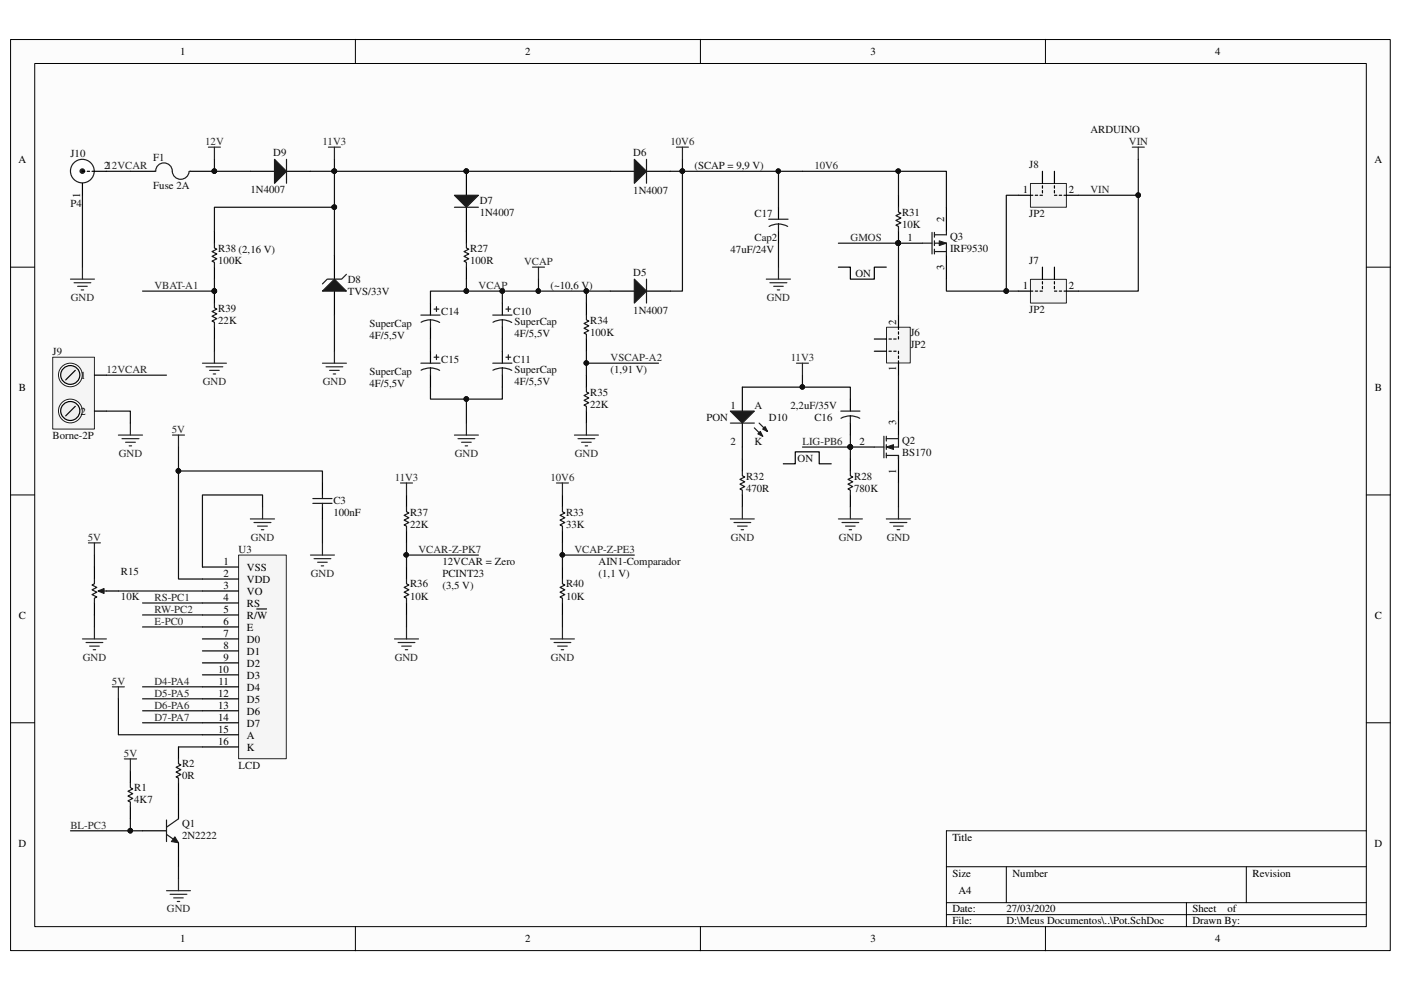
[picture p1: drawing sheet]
<svg xmlns="http://www.w3.org/2000/svg" width="297mm" height="210mm" viewBox="0 0 297 210" stroke-linecap="round" stroke-linejoin="round" font-family="sans-serif">
<path d="M2.3 8.4h292.5v193.1h-292.5z" fill="#fcfcfc"/>
<path d="M2.2 8.4h292.6v193.1h-292.6z" fill="none" stroke="#000" stroke-width=".21"/>
<path d="M7.4 13.5h282.3v183h-282.3z" fill="#fcfcfc"/>
<g fill="none" stroke="#000" stroke-width=".21">
<path d="M7.4 13.5h282.3v183h-282.3zM75.3 8.3v5.1M148.5 8.3v5.1M221.7 8.3v5.1M2.2 56.6h5.1M289.7 56.6h5.1M2.2 104.9h5.1M289.7 104.9h5.1M2.2 153.2h5.1M289.7 153.2h5.1M289.7 176.1h-89v20.4M75.3 196.5v5.1"/>
<path d="M148.5 196.5v5.1M200.7 183.8h89M200.7 191.4h89M200.7 193.9h89M213.4 183.8v7.6M221.7 196.5v5.1M251.5 191.4v5.1M264.2 183.8v7.6"/>
</g>
<path d="M40.4 36.3h5.1" fill="none" stroke="#000" stroke-width=".25"/>
<circle cx="45.4" cy="36.3" r=".48" fill="#0e0e0e"/>
<circle cx="45.4" cy="36.3" r=".48" fill="none" stroke="#0e0e0e" stroke-width=".21"/>
<path d="M27.6 36.3h5.2" fill="none" stroke="#000" stroke-width=".25"/>
<path d="M32.8 36.3h.2M33 36.2a1.76 1.76 0 0 1 1.8-1.7 1.76 1.76 0 0 1 1.7 1.8 1.78 1.78 0 0 0 1.8 1.7 1.78 1.78 0 0 0 1.8-1.6M40.1 36.3h.3" fill="none" stroke="#1c1c1c" stroke-width=".25"/>
<circle cx="45.4" cy="36.3" r=".48" fill="#0e0e0e"/>
<circle cx="45.4" cy="36.3" r=".48" fill="none" stroke="#0e0e0e" stroke-width=".21"/>
<path d="M53.1 36.3h5.1M60.7 36.3h5.1" fill="none" stroke="#000" stroke-width=".25"/>
<path d="M58.2 33.8l2.5 2.5-2.5 2.6z" fill="#1c1c1c"/>
<path d="M58.2 33.8l2.5 2.5-2.5 2.6zM60.7 33.8v5.1" fill="none" stroke="#1c1c1c" stroke-width=".25"/>
<path d="M70.9 54.1v5.1M70.9 61.7v5.1" fill="none" stroke="#000" stroke-width=".25"/>
<path d="M68.4 61.7l2.5-2.5 2.5 2.5z" fill="#1c1c1c"/>
<path d="M73.4 58.2l-1 1h-3l-1 1M68.4 61.7l2.5-2.5 2.5 2.5z" fill="none" stroke="#1c1c1c" stroke-width=".25"/>
<path d="M98.9 36.3v5.1" fill="none" stroke="#000" stroke-width=".25"/>
<circle cx="98.9" cy="36.3" r=".48" fill="#0e0e0e"/>
<circle cx="98.9" cy="36.3" r=".48" fill="none" stroke="#0e0e0e" stroke-width=".21"/>
<path d="M98.9 43.9v5.1" fill="none" stroke="#000" stroke-width=".25"/>
<path d="M96.3 41.4h5.1l-2.5 2.5z" fill="#1c1c1c"/>
<path d="M96.3 41.4h5.1l-2.5 2.5zM96.3 43.9h5.1" fill="none" stroke="#1c1c1c" stroke-width=".25"/>
<circle cx="98.9" cy="36.3" r=".48" fill="#0e0e0e"/>
<circle cx="98.9" cy="36.3" r=".48" fill="none" stroke="#0e0e0e" stroke-width=".21"/>
<path d="M129.4 36.3h5.1M137.1 36.3h5.1M98.9 49v2.6M98.9 56.6v2.6" fill="none" stroke="#000" stroke-width=".25"/>
<path d="M98.9 51.6v1l.5 .2-1 .5 1 .5-1 .6 1 .5-1 .5 .5 .2v1" fill="none" stroke="#1c1c1c" stroke-width=".25"/>
<path d="M134.5 33.8l2.6 2.5-2.6 2.6z" fill="#1c1c1c"/>
<path d="M134.5 33.8l2.6 2.5-2.6 2.6zM137.1 33.8v5.1M163 46.5h4.1M165.1 47.5l1.2 .2 .7 .3M165.1 47.5l-.9 .1-1.1 .4M165.1 47.5v1.5" fill="none" stroke="#1c1c1c" stroke-width=".25"/>
<g fill="none" stroke="#262626" stroke-width=".25">
<path d="M69.6 31.2h2.6M70.9 31.2v2.6M143.4 31.2h2.6M144.7 31.2v2.6M14.9 59.2h5.1M15.7 59.9h3.6M17.5 56.6v2.6M162.5 59.2h5.1M163.2 59.9h3.6M165.1 56.6v2.6M16.5 60.7h2M17.2 61.5h.5"/>
<path d="M68.4 77h5M69.1 77.8h3.6M69.9 78.5h2M70.7 79.3h.5M70.9 74.5v2.5M164 60.7h2.1M164.8 61.5h.5M96.3 92.2h5.1M97.1 93h3.6M97.9 93.8h2M98.6 94.5h.5M98.9 89.7v2.5"/>
</g>
<path d="M165.1 43.9v2.6M165.1 49v2.6" fill="none" stroke="#000" stroke-width=".25"/>
<path d="M50.6 117.7h10.1v43.2h-10.1z" fill="#f5f5f5"/>
<path d="M50.6 117.7h10.1v43.2h-10.1z" fill="none" stroke="#262626" stroke-width=".21"/>
<g fill="none" stroke="#000" stroke-width=".25">
<path d="M42.9 120.2h7.6M42.9 122.8h7.6M42.9 125.3h7.6M42.9 127.8h7.6M42.9 130.4h7.6M42.9 132.9h7.6M42.9 135.5h7.6M42.9 138h7.6M54.4 129.1h2.1M42.9 140.5h7.6M42.9 143.1h7.6M42.9 145.6h7.6"/>
<path d="M42.9 148.2h7.6M42.9 150.7h7.6M42.9 153.2h7.6M42.9 155.8h7.6M42.9 158.4h7.6M30.2 176.1h5.1M37.8 168.5v5.1M37.8 178.7v5.1"/>
</g>
<path d="M36.6 92.2h2.5M37.8 92.2v2.6M53.1 110h5.1M53.8 110.8h3.6M54.6 111.5h2.1M55.4 112.3h.5M55.7 107.5v2.5M23.8 145.6h2.6M25.1 145.6v2.6" fill="none" stroke="#262626" stroke-width=".25"/>
<path d="M35.3 176.9l2.5 1.8M35.3 173.9v4.5M37.8 173.6l-2.5 1.8" fill="none" stroke="#1c1c1c" stroke-width=".25"/>
<path d="M37.1 177.4l.7 1.3-1.5-.3z" fill="#1c1c1c"/>
<path d="M37.1 177.4l.7 1.3-1.5-.3z" fill="none" stroke="#1c1c1c" stroke-width=".21"/>
<path d="M45.5 49v2.6M45.5 56.6v2.6M45.5 61.7v2.6M37.8 158.4v2.5M27.6 163.4v2.6M27.6 171.1v2.5M37.8 166v2.5" fill="none" stroke="#000" stroke-width=".25"/>
<path d="M45.5 51.6v1l.5 .2-1 .5 1 .5-1 .6 1 .5-1 .5 .5 .2v1M27.6 166v1l.5 .3-1 .5 1 .5-1 .5 1 .5-1 .5 .5 .3v1M37.8 160.9v1l.6 .3-1.1 .5 1.1 .5-1.1 .5 1.1 .5-1.1 .5 .5 .3v1" fill="none" stroke="#1c1c1c" stroke-width=".25"/>
<g fill="none" stroke="#262626" stroke-width=".25">
<path d="M18.8 115.1h2.5M20 115.1v2.6M17.5 135.5h5.1M18.2 136.2h3.6M19 137h2M19.8 137.8h.5M20 132.9v2.6M26.4 160.9h2.6M27.6 160.9v2.5M35.3 188.8h5.1M36.1 189.6h3.5M36.8 190.4h2.1"/>
<path d="M37.6 191.1h.5M37.8 186.3v2.5"/>
</g>
<circle cx="45.4" cy="61.7" r=".49" fill="#0e0e0e"/>
<circle cx="45.4" cy="61.7" r=".49" fill="none" stroke="#0e0e0e" stroke-width=".21"/>
<path d="M45.5 69.3v2.6" fill="none" stroke="#000" stroke-width=".25"/>
<path d="M45.5 64.3v1l.5 .2-1 .5 1 .5-1 .6 1 .5-1 .5 .5 .2v1" fill="none" stroke="#1c1c1c" stroke-width=".25"/>
<circle cx="45.4" cy="61.7" r=".49" fill="#0e0e0e"/>
<circle cx="45.4" cy="61.7" r=".49" fill="none" stroke="#0e0e0e" stroke-width=".21"/>
<path d="M44.2 31.2h2.5M45.5 31.2v2.6M42.9 77h5.1M43.7 77.8h3.5M44.4 78.5h2.1M45.2 79.3h.5M45.5 74.5v2.5M121.8 92.2h5.1M122.6 93h3.5M123.3 93.8h2M124.1 94.5h.5M124.3 89.7v2.5" fill="none" stroke="#262626" stroke-width=".25"/>
<path d="M190.5 51.6h5.1M200.7 43.9v5.1M91.3 64.3v2.5M91.3 69.3v2.6M124.3 64.3v2.5M124.3 71.9v2.6M124.3 79.5v2.6M124.3 87.2v2.5" fill="none" stroke="#000" stroke-width=".25"/>
<path d="M89.2 66.8h4.1M91.3 67.8l.8 .1 1.1 .5M91.3 67.8l-.9 .1-1.1 .4M91.3 67.8v1.5M92 65.5h1M92.5 65v1M124.3 66.8v1l.5 .3-1 .5 1 .5-1 .5 1 .5-1 .5 .5 .3v1M124.3 82.1v1l.5 .3-1 .5 1 .5-1 .5 1 .5-1 .5 .5 .2v1.1" fill="none" stroke="#1c1c1c" stroke-width=".25"/>
<circle cx="190.4" cy="51.5" r=".48" fill="#0e0e0e"/>
<circle cx="190.4" cy="51.5" r=".48" fill="none" stroke="#0e0e0e" stroke-width=".21"/>
<path d="M200.7 54.1v5.1" fill="none" stroke="#000" stroke-width=".25"/>
<path d="M195.6 51.6h2M197.6 49.3v4.5M198.1 49.8h2.6M198.1 51.6h2.6v2.5M198.1 53.3h2.6M198.1 49.3v1M198.1 51.1v1M198.1 52.8v1" fill="none" stroke="#1c1c1c" stroke-width=".25"/>
<path d="M199.1 51.1l1.6 .5-1.6 .5z" fill="#1c1c1c"/>
<path d="M199.1 51.1l1.6 .5-1.6 .5z" fill="none" stroke="#1c1c1c" stroke-width=".21"/>
<path d="M200.7 49v.8" fill="none" stroke="#1c1c1c" stroke-width=".25"/>
<circle cx="190.4" cy="51.5" r=".48" fill="#0e0e0e"/>
<circle cx="190.4" cy="51.5" r=".48" fill="none" stroke="#0e0e0e" stroke-width=".21"/>
<path d="M180.3 94.8h5.1M190.5 97.3v5.1" fill="none" stroke="#000" stroke-width=".25"/>
<circle cx="180.3" cy="94.8" r=".49" fill="#0e0e0e"/>
<circle cx="180.3" cy="94.8" r=".49" fill="none" stroke="#0e0e0e" stroke-width=".21"/>
<path d="M190.5 87.2v5" fill="none" stroke="#000" stroke-width=".25"/>
<path d="M185.4 94.8h2M187.4 92.5v4.6M187.9 96.6h2.6M187.9 93h2.6M187.9 92.5v1M187.9 94.3v1M187.9 96.1v1M190.5 92.2v2.6h-2.6" fill="none" stroke="#1c1c1c" stroke-width=".25"/>
<path d="M187.9 94.8l1.5-.5v1z" fill="#1c1c1c"/>
<path d="M187.9 94.8l1.5-.5v1z" fill="none" stroke="#1c1c1c" stroke-width=".21"/>
<path d="M190.5 96.6v.7" fill="none" stroke="#1c1c1c" stroke-width=".25"/>
<circle cx="180.3" cy="94.8" r=".49" fill="#0e0e0e"/>
<circle cx="180.3" cy="94.8" r=".49" fill="none" stroke="#0e0e0e" stroke-width=".21"/>
<path d="M190.5 41.4v2.5M190.5 49v2.6" fill="none" stroke="#000" stroke-width=".25"/>
<circle cx="190.4" cy="51.5" r=".48" fill="#0e0e0e"/>
<circle cx="190.4" cy="51.5" r=".48" fill="none" stroke="#0e0e0e" stroke-width=".21"/>
<path d="M190.5 43.9v1.1l.5 .2-1.1 .5 1.1 .5-1.1 .5 1.1 .5-1.1 .6 .6 .2v1" fill="none" stroke="#1c1c1c" stroke-width=".25"/>
<circle cx="190.4" cy="51.5" r=".48" fill="#0e0e0e"/>
<circle cx="190.4" cy="51.5" r=".48" fill="none" stroke="#0e0e0e" stroke-width=".21"/>
<g fill="none" stroke="#262626" stroke-width=".25">
<path d="M240.1 31.2h2.5M241.3 31.2v2.6M112.9 56.6h2.5M114.2 56.6v2.6M168.9 77h2.5M170.1 77v2.5M177.8 110h5M178.5 110.8h3.6M179.3 111.5h2M180 112.3h.5M180.3 107.5v2.5M187.9 110h5.1"/>
<path d="M188.7 110.8h3.6M189.4 111.5h2.1M190.2 112.3h.6M190.5 107.5v2.5"/>
</g>
<path d="M129.4 61.7h5.1M137.1 61.7h5.1M180.3 84.6v2.6M180.3 89.7v2.5M180.3 97.3v2.6M180.3 104.9v2.6" fill="none" stroke="#000" stroke-width=".25"/>
<path d="M178.3 87.2h4M180.3 88.2l1.2 .2 .8 .3M180.3 88.2l-1.2 .2-.8 .3M180.3 99.9v1l.5 .2-1 .5 1 .6-1 .5 1 .5-1 .5 .5 .2v1M180.3 88.2v1.5" fill="none" stroke="#1c1c1c" stroke-width=".25"/>
<path d="M134.5 59.2l2.6 2.5-2.6 2.6z" fill="#1c1c1c"/>
<path d="M134.5 59.2l2.6 2.5-2.6 2.6zM137.1 59.2v5.1M157.4 99.9v1l.5 .2-1 .5 1 .6-1 .5 1 .5-1 .5 .5 .2v1M86.2 107.5v1l.5 .3-1 .5 1 .5-1 .5 1 .5-1 .5 .5 .2v1.1M119.2 107.5v1l.6 .3-1.1 .5 1.1 .5-1.1 .5 1.1 .5-1.1 .5 .5 .2v1.1M86.2 122.8v1l.5 .2-1 .5 1 .6-1 .5 1 .5-1 .5 .5 .2v1M119.2 122.8v1l.6 .2-1.1 .5 1.1 .6-1.1 .5 1.1 .5-1.1 .5 .5 .2v1" fill="none" stroke="#1c1c1c" stroke-width=".25"/>
<path d="M177.8 56.6h2.5v2.6h5.1v-2.6h2.5M157.4 97.3v2.6M166.1 98.3h2.5v-2.5h5.1v2.5h2.5M86.2 104.9v2.6M86.2 112.6v2.5M119.2 104.9v2.6M119.2 112.6v2.5M157.4 104.9v2.6M86.2 120.2v2.6M86.2 127.8v2.6M119.2 120.2v2.6M119.2 127.8v2.6" fill="none" stroke="#000" stroke-width=".25"/>
<g fill="none" stroke="#262626" stroke-width=".25">
<path d="M84.9 102.4h2.6M86.2 102.4v2.5M118 102.4h2.5M119.2 102.4v2.5M154.9 110h5M155.6 110.8h3.6M156.4 111.5h2M157.1 112.3h.5M157.4 107.5v2.5M83.6 135.5h5.1M84.4 136.2h3.6M85.2 137h2"/>
<path d="M85.9 137.8h.5M86.2 132.9v2.6M116.7 135.5h5.1M117.5 136.2h3.5M118.2 137h2.1M119 137.8h.5M119.2 132.9v2.6"/>
</g>
<path d="M11.2 75.8h8.8v15.2h-8.8z" fill="#f5f5f5"/>
<path d="M11.2 75.7h8.8v15.3h-8.8z" fill="none" stroke="#262626" stroke-width=".21"/>
<circle cx="14.9" cy="79.5" r="2.51" fill="#fefefe"/>
<circle cx="14.9" cy="79.5" r="2.51" fill="none" stroke="#1c1c1c" stroke-width=".21"/>
<circle cx="14.9" cy="79.5" r="2.01" fill="#f0f0f0"/>
<g fill="none" stroke="#000" stroke-width=".25">
<path d="M16 78.5l-2.1 2.1"/>
<circle cx="14.9" cy="79.5" r="2.01"/>
</g>
<circle cx="14.9" cy="87.1" r="2.52" fill="#fefefe"/>
<circle cx="14.9" cy="87.1" r="2.52" fill="none" stroke="#1c1c1c" stroke-width=".21"/>
<circle cx="14.9" cy="87.1" r="2.02" fill="#f0f0f0"/>
<g fill="none" stroke="#000" stroke-width=".25">
<path d="M20 79.5h2.6M91.3 74.5v2.5M91.3 79.5v2.6M106.5 64.3v2.5M106.5 69.3v2.6M106.5 74.5v2.5M106.5 79.5v2.6M16 86.1l-2.1 2.1M20 87.2h2.6"/>
<circle cx="14.9" cy="87.1" r="2.02"/>
</g>
<path d="M25.1 92.2h5.1M25.9 93h3.6M26.6 93.8h2.1M27.4 94.5h.5M27.6 89.7v2.5M65.8 117.7h5.1M66.6 118.4h3.5M67.3 119.2h2.1M68.1 120h.5M68.4 115.1v2.6" fill="none" stroke="#262626" stroke-width=".25"/>
<g fill="none" stroke="#1c1c1c" stroke-width=".25">
<path d="M89.2 77h4.1M91.3 78l1.2 .2 .7 .3M91.3 78l-.9 .1-1.1 .4M91.3 78v1.5M92 75.7h1M92.5 75.2v1M104.5 77h4M104.5 66.8h4M106.5 67.8l.8 .1 1.2 .5M106.5 67.8l-.8 .1-1.2 .4M106.5 78l1.2 .2 .8 .3M106.5 78l-.8 .1-1.2 .4"/>
<path d="M106.5 67.8v1.5M106.5 78v1.5M107.3 75.7h1M107.3 65.5h1M107.8 65v1M107.8 75.2v1"/>
</g>
<path d="M218.5 38.9h7.6v5h-7.6z" fill="#f5f5f5"/>
<path d="M218.5 38.9h7.6v5h-7.6z" fill="none" stroke="#262626" stroke-width=".21"/>
<path d="M221 36.3v2.6M223.6 36.3v2.6M215.9 41.4h2.6M226.1 41.4h2.5" fill="none" stroke="#000" stroke-width=".25"/>
<path d="M218.5 41.4h2.5v-2.5M226.1 41.4h-2.5v-2.5" fill="none" stroke="#000" stroke-width=".25" stroke-dasharray=".5 .5"/>
<path d="M218.5 59.3h7.6v5h-7.6z" fill="#f5f5f5"/>
<path d="M218.5 59.2h7.6v5.1h-7.6z" fill="none" stroke="#262626" stroke-width=".21"/>
<path d="M221 56.6v2.6M223.6 56.6v2.6M215.9 61.7h2.6M226.1 61.7h2.5" fill="none" stroke="#000" stroke-width=".25"/>
<path d="M218.5 61.7h2.5v-2.5M226.1 61.7h-2.5v-2.5" fill="none" stroke="#000" stroke-width=".25" stroke-dasharray=".5 .5"/>
<path d="M188 69.4h5v7.6h-5z" fill="#f5f5f5"/>
<path d="M188 69.4h5v7.6h-5z" fill="none" stroke="#262626" stroke-width=".21"/>
<path d="M185.4 74.5h2.5M185.4 71.9h2.5M190.5 66.8v2.5M190.5 77v2.5" fill="none" stroke="#000" stroke-width=".25"/>
<path d="M190.5 77v-2.5h-2.6M190.5 69.3v2.6h-2.6" fill="none" stroke="#000" stroke-width=".25" stroke-dasharray=".5 .5"/>
<g fill="none" stroke="#0e0e0e" stroke-width=".25">
<path d="M22.6 36.3h5M17.5 41.4v15.2M165.1 51.6v5M70.9 66.8v7.7M55.7 107.5v-2.6h-12.8v15.3M30.2 127.8h12.7M30.2 130.4h12.7M30.2 132.9h12.7M25.1 148.2v7.6h17.8M30.2 145.6h12.7M30.2 148.2h12.7M30.2 150.7h12.7"/>
<path d="M30.2 153.2h12.7M37.8 158.4h5.1M27.6 173.6v2.5M37.8 183.8v2.5"/>
</g>
<circle cx="27.6" cy="176.1" r=".48" fill="#0e0e0e"/>
<circle cx="27.6" cy="176.1" r=".48" fill="none" stroke="#0e0e0e" stroke-width=".21"/>
<path d="M45.5 71.9v2.6M124.3 77h15.3M20 117.7v2.5M20 130.4v2.5M25.1 125.3h17.8" fill="none" stroke="#0e0e0e" stroke-width=".25"/>
<circle cx="124.3" cy="77" r=".48" fill="#0e0e0e"/>
<circle cx="124.3" cy="77" r=".48" fill="none" stroke="#0e0e0e" stroke-width=".21"/>
<path d="M190.5 51.6v15.2M190.5 102.4v5.1" fill="none" stroke="#0e0e0e" stroke-width=".25"/>
<circle cx="190.4" cy="51.5" r=".48" fill="#0e0e0e"/>
<circle cx="190.4" cy="51.5" r=".48" fill="none" stroke="#0e0e0e" stroke-width=".21"/>
<path d="M190.5 36.3v5.1" fill="none" stroke="#0e0e0e" stroke-width=".25"/>
<circle cx="190.5" cy="36.3" r=".47" fill="#0e0e0e"/>
<circle cx="190.5" cy="36.3" r=".47" fill="none" stroke="#0e0e0e" stroke-width=".21"/>
<path d="M65.8 36.3h5.1" fill="none" stroke="#0e0e0e" stroke-width=".25"/>
<circle cx="70.9" cy="36.3" r=".48" fill="#0e0e0e"/>
<circle cx="70.9" cy="36.3" r=".48" fill="none" stroke="#0e0e0e" stroke-width=".21"/>
<path d="M70.9 36.3h58.5" fill="none" stroke="#0e0e0e" stroke-width=".25"/>
<circle cx="70.9" cy="36.3" r=".48" fill="#0e0e0e"/>
<circle cx="70.9" cy="36.3" r=".48" fill="none" stroke="#0e0e0e" stroke-width=".21"/>
<circle cx="98.9" cy="36.3" r=".48" fill="#0e0e0e"/>
<circle cx="98.9" cy="36.3" r=".48" fill="none" stroke="#0e0e0e" stroke-width=".21"/>
<path d="M91.3 71.9v2.6M106.5 71.9v2.6M98.9 84.6v5.1" fill="none" stroke="#0e0e0e" stroke-width=".25"/>
<circle cx="98.9" cy="84.6" r=".49" fill="#0e0e0e"/>
<circle cx="98.9" cy="84.6" r=".49" fill="none" stroke="#0e0e0e" stroke-width=".21"/>
<path d="M98.9 59.2v2.5h-7.6v2.6" fill="none" stroke="#0e0e0e" stroke-width=".25"/>
<circle cx="98.9" cy="61.7" r=".49" fill="#0e0e0e"/>
<circle cx="98.9" cy="61.7" r=".49" fill="none" stroke="#0e0e0e" stroke-width=".21"/>
<path d="M98.9 61.7h7.6v2.6" fill="none" stroke="#0e0e0e" stroke-width=".25"/>
<circle cx="98.9" cy="61.7" r=".49" fill="#0e0e0e"/>
<circle cx="98.9" cy="61.7" r=".49" fill="none" stroke="#0e0e0e" stroke-width=".21"/>
<circle cx="106.5" cy="61.7" r=".49" fill="#0e0e0e"/>
<circle cx="106.5" cy="61.7" r=".49" fill="none" stroke="#0e0e0e" stroke-width=".21"/>
<path d="M114.2 59.2v2.5" fill="none" stroke="#0e0e0e" stroke-width=".25"/>
<circle cx="114.1" cy="61.7" r=".48" fill="#0e0e0e"/>
<circle cx="114.1" cy="61.7" r=".48" fill="none" stroke="#0e0e0e" stroke-width=".21"/>
<path d="M124.3 61.7h5.1" fill="none" stroke="#0e0e0e" stroke-width=".25"/>
<circle cx="124.3" cy="61.7" r=".49" fill="#0e0e0e"/>
<circle cx="124.3" cy="61.7" r=".49" fill="none" stroke="#0e0e0e" stroke-width=".21"/>
<path d="M170.1 79.5v2.6" fill="none" stroke="#0e0e0e" stroke-width=".25"/>
<circle cx="170.1" cy="82" r=".48" fill="#0e0e0e"/>
<circle cx="170.1" cy="82" r=".48" fill="none" stroke="#0e0e0e" stroke-width=".21"/>
<path d="M142.2 36.3h2.5M157.4 94.8v2.5" fill="none" stroke="#0e0e0e" stroke-width=".25"/>
<circle cx="144.7" cy="36.3" r=".48" fill="#0e0e0e"/>
<circle cx="144.7" cy="36.3" r=".48" fill="none" stroke="#0e0e0e" stroke-width=".21"/>
<path d="M86.2 117.7h15.2M86.2 130.4v2.5" fill="none" stroke="#0e0e0e" stroke-width=".25"/>
<circle cx="86.1" cy="117.6" r=".48" fill="#0e0e0e"/>
<circle cx="86.1" cy="117.6" r=".48" fill="none" stroke="#0e0e0e" stroke-width=".21"/>
<path d="M119.2 117.7h15.3M119.2 130.4v2.5" fill="none" stroke="#0e0e0e" stroke-width=".25"/>
<circle cx="119.2" cy="117.6" r=".48" fill="#0e0e0e"/>
<circle cx="119.2" cy="117.6" r=".48" fill="none" stroke="#0e0e0e" stroke-width=".21"/>
<path d="M177.8 51.6h12.7M22.6 79.5h12.7M22.6 87.2h5v2.5" fill="none" stroke="#0e0e0e" stroke-width=".25"/>
<circle cx="190.4" cy="51.5" r=".48" fill="#0e0e0e"/>
<circle cx="190.4" cy="51.5" r=".48" fill="none" stroke="#0e0e0e" stroke-width=".21"/>
<path d="M45.5 59.2v2.5h-15.3" fill="none" stroke="#0e0e0e" stroke-width=".25"/>
<circle cx="45.4" cy="61.7" r=".49" fill="#0e0e0e"/>
<circle cx="45.4" cy="61.7" r=".49" fill="none" stroke="#0e0e0e" stroke-width=".21"/>
<path d="M70.9 43.9h-25.4v5.1" fill="none" stroke="#0e0e0e" stroke-width=".25"/>
<circle cx="70.9" cy="43.9" r=".49" fill="#0e0e0e"/>
<circle cx="70.9" cy="43.9" r=".49" fill="none" stroke="#0e0e0e" stroke-width=".21"/>
<path d="M37.8 99.9h30.6v2.5M68.4 110v5.1" fill="none" stroke="#0e0e0e" stroke-width=".25"/>
<circle cx="37.8" cy="99.8" r=".49" fill="#0e0e0e"/>
<circle cx="37.8" cy="99.8" r=".49" fill="none" stroke="#0e0e0e" stroke-width=".21"/>
<path d="M45.5 33.8v2.5h7.6" fill="none" stroke="#0e0e0e" stroke-width=".25"/>
<circle cx="45.4" cy="36.3" r=".48" fill="#0e0e0e"/>
<circle cx="45.4" cy="36.3" r=".48" fill="none" stroke="#0e0e0e" stroke-width=".21"/>
<path d="M165.1 36.3v7.6" fill="none" stroke="#0e0e0e" stroke-width=".25"/>
<circle cx="165" cy="36.3" r=".46" fill="#0e0e0e"/>
<circle cx="165" cy="36.3" r=".46" fill="none" stroke="#0e0e0e" stroke-width=".21"/>
<path d="M215.9 41.4h-2.5v20.3" fill="none" stroke="#0e0e0e" stroke-width=".25"/>
<circle cx="213.3" cy="61.7" r=".49" fill="#0e0e0e"/>
<circle cx="213.3" cy="61.7" r=".49" fill="none" stroke="#0e0e0e" stroke-width=".21"/>
<path d="M228.6 41.4h12.7" fill="none" stroke="#0e0e0e" stroke-width=".25"/>
<circle cx="241.3" cy="41.4" r=".49" fill="#0e0e0e"/>
<circle cx="241.3" cy="41.4" r=".49" fill="none" stroke="#0e0e0e" stroke-width=".21"/>
<path d="M14.9 176.1h15.3" fill="none" stroke="#0e0e0e" stroke-width=".25"/>
<circle cx="27.6" cy="176.1" r=".48" fill="#0e0e0e"/>
<circle cx="27.6" cy="176.1" r=".48" fill="none" stroke="#0e0e0e" stroke-width=".21"/>
<path d="M37.8 94.8v28h5.1" fill="none" stroke="#0e0e0e" stroke-width=".25"/>
<circle cx="37.8" cy="99.8" r=".49" fill="#0e0e0e"/>
<circle cx="37.8" cy="99.8" r=".49" fill="none" stroke="#0e0e0e" stroke-width=".21"/>
<path d="M91.3 82.1v2.5h15.2v-2.5" fill="none" stroke="#0e0e0e" stroke-width=".25"/>
<circle cx="98.9" cy="84.6" r=".49" fill="#0e0e0e"/>
<circle cx="98.9" cy="84.6" r=".49" fill="none" stroke="#0e0e0e" stroke-width=".21"/>
<path d="M106.5 61.7h17.8v2.6" fill="none" stroke="#0e0e0e" stroke-width=".25"/>
<circle cx="106.5" cy="61.7" r=".49" fill="#0e0e0e"/>
<circle cx="106.5" cy="61.7" r=".49" fill="none" stroke="#0e0e0e" stroke-width=".21"/>
<circle cx="114.1" cy="61.7" r=".48" fill="#0e0e0e"/>
<circle cx="114.1" cy="61.7" r=".48" fill="none" stroke="#0e0e0e" stroke-width=".21"/>
<circle cx="124.3" cy="61.7" r=".49" fill="#0e0e0e"/>
<circle cx="124.3" cy="61.7" r=".49" fill="none" stroke="#0e0e0e" stroke-width=".21"/>
<path d="M144.7 33.8v27.9h-2.5" fill="none" stroke="#0e0e0e" stroke-width=".25"/>
<circle cx="144.7" cy="36.3" r=".48" fill="#0e0e0e"/>
<circle cx="144.7" cy="36.3" r=".48" fill="none" stroke="#0e0e0e" stroke-width=".21"/>
<path d="M144.7 36.3h25.4" fill="none" stroke="#0e0e0e" stroke-width=".25"/>
<circle cx="144.7" cy="36.3" r=".48" fill="#0e0e0e"/>
<circle cx="144.7" cy="36.3" r=".48" fill="none" stroke="#0e0e0e" stroke-width=".21"/>
<circle cx="165" cy="36.3" r=".46" fill="#0e0e0e"/>
<circle cx="165" cy="36.3" r=".46" fill="none" stroke="#0e0e0e" stroke-width=".21"/>
<path d="M200.7 59.2v2.5h15.2" fill="none" stroke="#0e0e0e" stroke-width=".25"/>
<circle cx="213.3" cy="61.7" r=".49" fill="#0e0e0e"/>
<circle cx="213.3" cy="61.7" r=".49" fill="none" stroke="#0e0e0e" stroke-width=".21"/>
<path d="M241.3 33.8v27.9h-12.7" fill="none" stroke="#0e0e0e" stroke-width=".25"/>
<circle cx="241.3" cy="41.4" r=".49" fill="#0e0e0e"/>
<circle cx="241.3" cy="41.4" r=".49" fill="none" stroke="#0e0e0e" stroke-width=".21"/>
<path d="M70.9 33.8v20.3" fill="none" stroke="#0e0e0e" stroke-width=".25"/>
<circle cx="70.9" cy="43.9" r=".49" fill="#0e0e0e"/>
<circle cx="70.9" cy="43.9" r=".49" fill="none" stroke="#0e0e0e" stroke-width=".21"/>
<circle cx="70.9" cy="36.3" r=".48" fill="#0e0e0e"/>
<circle cx="70.9" cy="36.3" r=".48" fill="none" stroke="#0e0e0e" stroke-width=".21"/>
<path d="M86.2 115.1v5.1" fill="none" stroke="#0e0e0e" stroke-width=".25"/>
<circle cx="86.1" cy="117.6" r=".48" fill="#0e0e0e"/>
<circle cx="86.1" cy="117.6" r=".48" fill="none" stroke="#0e0e0e" stroke-width=".21"/>
<path d="M119.2 115.1v5.1" fill="none" stroke="#0e0e0e" stroke-width=".25"/>
<circle cx="119.2" cy="117.6" r=".48" fill="#0e0e0e"/>
<circle cx="119.2" cy="117.6" r=".48" fill="none" stroke="#0e0e0e" stroke-width=".21"/>
<path d="M124.3 74.5v5" fill="none" stroke="#0e0e0e" stroke-width=".25"/>
<circle cx="124.3" cy="77" r=".48" fill="#0e0e0e"/>
<circle cx="124.3" cy="77" r=".48" fill="none" stroke="#0e0e0e" stroke-width=".21"/>
<path d="M170.1 36.3h30.6v7.6M190.5 79.5v7.7" fill="none" stroke="#0e0e0e" stroke-width=".25"/>
<circle cx="190.5" cy="36.3" r=".47" fill="#0e0e0e"/>
<circle cx="190.5" cy="36.3" r=".47" fill="none" stroke="#0e0e0e" stroke-width=".21"/>
<path d="M157.4 82.1h22.9v2.5" fill="none" stroke="#0e0e0e" stroke-width=".25"/>
<circle cx="170.1" cy="82" r=".48" fill="#0e0e0e"/>
<circle cx="170.1" cy="82" r=".48" fill="none" stroke="#0e0e0e" stroke-width=".21"/>
<path d="M157.4 82.1v5.1M157.4 89.7v5.1" fill="none" stroke="#000" stroke-width=".25"/>
<path d="M154.9 87.2h5l-2.5 2.5z" fill="#1c1c1c"/>
<path d="M154.9 87.2h5l-2.5 2.5zM159.9 90.7l1.8 1.8M160.9 89.7l1.8 1.8" fill="none" stroke="#1c1c1c" stroke-width=".25"/>
<path d="M160.7 92l.5-.5 .5 1z" fill="#1c1c1c"/>
<path d="M160.7 92l.5-.5 .5 1z" fill="none" stroke="#1c1c1c" stroke-width=".25"/>
<path d="M161.7 91l.5-.5 .5 1z" fill="#1c1c1c"/>
<path d="M154.9 89.7h5M161.7 91l.5-.5 .5 1z" fill="none" stroke="#1c1c1c" stroke-width=".25"/>
<circle cx="17.5" cy="36.3" r="2.51" fill="#fefefe"/>
<circle cx="17.5" cy="36.3" r="2.51" fill="none" stroke="#1c1c1c" stroke-width=".25"/>
<circle cx="17.5" cy="36.3" r=".48" fill="#1c1c1c"/>
<g fill="none" stroke="#1c1c1c" stroke-width=".25">
<path d="M66.3 106.7h4.1M66.3 105.7h4.1M68.4 104.9v.8M68.4 106.7v.8M21.3 125.3h1.3"/>
<circle cx="17.5" cy="36.3" r=".48"/>
</g>
<path d="M17.5 38.9v2.5M20 36.3h2.6M68.4 102.4v2.5M68.4 107.5v2.5M20 120.2v2.6M20 127.8v2.6" fill="none" stroke="#000" stroke-width=".25"/>
<path d="M17.5 36.3h2.5" fill="none" stroke="#000" stroke-width=".25" stroke-dasharray=".5 .5"/>
<path d="M20.8 125.3l1.3-.5v1z" fill="#1c1c1c"/>
<path d="M20 122.8v1l-.5 .2 1 .5-1 .6 1 .5-1 .5 1 .5-.5 .2v1M20.8 125.3l1.3-.5v1z" fill="none" stroke="#1c1c1c" stroke-width=".25"/>
<path d="M22.6 125.3h2.5" fill="none" stroke="#000" stroke-width=".25"/>
<path d="M180.3 92.2v5.1" fill="none" stroke="#0e0e0e" stroke-width=".25"/>
<circle cx="180.3" cy="94.8" r=".49" fill="#0e0e0e"/>
<circle cx="180.3" cy="94.8" r=".49" fill="none" stroke="#0e0e0e" stroke-width=".21"/>
<path d="M170.1 94.8h10.2" fill="none" stroke="#0e0e0e" stroke-width=".25"/>
<circle cx="180.3" cy="94.8" r=".49" fill="#0e0e0e"/>
<circle cx="180.3" cy="94.8" r=".49" fill="none" stroke="#0e0e0e" stroke-width=".21"/>
<g font-size="2.3">
<text x="38.2" y="11.7">1</text>
<text x="111.4" y="11.7">2</text>
<text x="184.5" y="11.7">3</text>
<text x="257.6" y="11.7">4</text>
<text x="3.9" y="34.5">A</text>
<text x="22.1" y="35.8">212VCAR</text>
<text x="291.4" y="34.5">A</text>
<text x="216.8" y="40.9">1</text>
<text x="226.6" y="40.9">2</text>
<text x="17" y="42" transform="rotate(-90 17 42)">1</text>
<text x="200.2" y="47" transform="rotate(-90 200.2 47)">2</text>
<text x="192.4" y="51.1">1</text>
<text x="200.2" y="57.3" transform="rotate(-90 200.2 57.3)">3</text>
<text x="216.8" y="61.3">1</text>
<text x="226.6" y="61.3">2</text>
<text x="190" y="68.9" transform="rotate(-90 190 68.9)">2</text>
<text x="4" y="82.8">B</text>
<text x="17.1" y="80.3">1</text>
<text x="190" y="78.7" transform="rotate(-90 190 78.7)">1</text>
<text x="291.5" y="82.8">B</text>
<text x="17.1" y="88">2</text>
<text x="182.2" y="94.3">2</text>
<text x="190" y="90.2" transform="rotate(-90 190 90.2)">3</text>
<text x="190" y="100.5" transform="rotate(-90 190 100.5)">1</text>
<text x="47.4" y="119.7">1</text>
<text x="47.4" y="122.3">2</text>
<text x="47.4" y="124.8">3</text>
<text x="52.4" y="121">VSS</text>
<text x="52.4" y="123.5">VDD</text>
<text x="4" y="131.2">C</text>
<text x="47.4" y="127.4">4</text>
<text x="47.4" y="129.9">5</text>
<text x="52.4" y="126.1">VO</text>
<text x="52.4" y="128.7">RS</text>
<text x="52.4" y="131.2">R/W</text>
<text x="291.5" y="131.2">C</text>
<text x="47.4" y="132.5">6</text>
<text x="47.4" y="135">7</text>
<text x="47.4" y="137.5">8</text>
<text x="52.4" y="133.7">E</text>
<text x="52.4" y="136.3">D0</text>
<text x="46.2" y="142.6">10</text>
<text x="47.4" y="140.1">9</text>
<text x="52.4" y="138.8">D1</text>
<text x="52.4" y="141.4">D2</text>
<text x="52.4" y="143.9">D3</text>
<text x="46.2" y="147.7">12</text>
<text x="46.3" y="145.2">11</text>
<text x="52.4" y="146.4">D4</text>
<text x="52.4" y="149">D5</text>
<text x="46.2" y="150.2">13</text>
<text x="46.2" y="152.8">14</text>
<text x="46.2" y="155.3">15</text>
<text x="52.4" y="151.5">D6</text>
<text x="52.4" y="154.1">D7</text>
<text x="46.2" y="157.9">16</text>
<text x="52.4" y="156.6">A</text>
<text x="52.4" y="159.1">K</text>
<text x="3.9" y="179.5">D</text>
<text x="201.9" y="178.2">Title</text>
<text x="291.4" y="179.5">D</text>
<text x="201.9" y="185.8">Size</text>
<text x="214.7" y="185.8">Number</text>
<text x="265.6" y="185.8">Revision</text>
<text x="203.2" y="189.7">A4</text>
<text x="201.9" y="193.5">Date:</text>
<text x="201.9" y="196">File:</text>
<text x="213.4" y="196">D:\Meus Documentos\..\Pot.SchDoc</text>
<text x="213.4" y="193.5">27/03/2020</text>
<text x="252.8" y="196">Drawn By:</text>
<text x="252.8" y="193.5">Sheet</text>
<text x="260.3" y="193.5">of</text>
<text x="38.2" y="199.8">1</text>
<text x="111.4" y="199.8">2</text>
<text x="184.5" y="199.8">3</text>
<text x="257.6" y="199.8">4</text>
</g>
<g font-size="2.3" fill="#0e0e0e">
<text x="231.2" y="28.2">ARDUINO</text>
<text x="14.9" y="33.3">J10</text>
<text x="32.5" y="34">F1</text>
<text x="58" y="33">D9</text>
<text x="134.3" y="33">D6</text>
<text x="147.2" y="35.8">(SCAP = 9,9 V)</text>
<text x="218.2" y="35.6">J8</text>
<text x="32.5" y="40.1">Fuse 2A</text>
<text x="53.1" y="40.9">1N4007</text>
<text x="134.3" y="41.1">1N4007</text>
<text x="14.9" y="44">P4</text>
<text x="101.7" y="43.2">D7</text>
<text x="101.7" y="45.8">1N4007</text>
<text x="160" y="46">C17</text>
<text x="191.3" y="45.8">R31</text>
<text x="218.2" y="46">JP2</text>
<text x="46.3" y="53.4">R38 (2,16 V)</text>
<text x="99.7" y="53.4">R27</text>
<text x="154.9" y="53.6">47uF/24V</text>
<text x="160" y="51.1">Cap2</text>
<text x="191.3" y="48.3">10K</text>
<text x="201.4" y="50.8">Q3</text>
<text x="201.4" y="53.4">IRF9530</text>
<text x="46.3" y="55.9">100K</text>
<text x="73.7" y="60">D8</text>
<text x="99.7" y="55.9">100R</text>
<text x="134.3" y="58.5">D5</text>
<text x="181.4" y="58.7">ON</text>
<text x="218.2" y="55.9">J7</text>
<text x="73.7" y="62.5">TVS/33V</text>
<text x="116.7" y="61.3">(~10,6 V)</text>
<text x="46.3" y="66.1">R39</text>
<text x="46.3" y="68.6">22K</text>
<text x="78.3" y="71.9">4F/5,5V</text>
<text x="78.3" y="69.4">SuperCap</text>
<text x="93.6" y="66.8">C14</text>
<text x="108.8" y="66.8">C10</text>
<text x="109.1" y="71.4">4F/5,5V</text>
<text x="109.1" y="68.9">SuperCap</text>
<text x="125.1" y="68.6">R34</text>
<text x="125.1" y="71.2">100K</text>
<text x="134.3" y="66.6">1N4007</text>
<text x="193" y="71.2">J6</text>
<text x="218.2" y="66.3">JP2</text>
<text x="11.1" y="75.2">J9</text>
<text x="93.6" y="77">C15</text>
<text x="108.8" y="77">C11</text>
<text x="193" y="73.7">JP2</text>
<text x="78.3" y="82.1">4F/5,5V</text>
<text x="78.3" y="79.5">SuperCap</text>
<text x="109.1" y="81.6">4F/5,5V</text>
<text x="109.1" y="79">SuperCap</text>
<text x="125.1" y="83.9">R35</text>
<text x="129.5" y="79">(1,91 V)</text>
<text x="125.1" y="86.4">22K</text>
<text x="149.8" y="89.2">PON</text>
<text x="154.9" y="86.7">1</text>
<text x="160" y="86.7">A</text>
<text x="163" y="89.2">D10</text>
<text x="167.6" y="86.7">2,2uF/35V</text>
<text x="172.7" y="89.2">C16</text>
<text x="11.1" y="93">Borne-2P</text>
<text x="154.9" y="94.3">2</text>
<text x="160" y="94.3">K</text>
<text x="191.3" y="94.1">Q2</text>
<text x="158.2" y="101.7">R32</text>
<text x="169.1" y="97.9">ON</text>
<text x="181.1" y="101.7">R28</text>
<text x="191.3" y="96.6">BS170</text>
<text x="70.7" y="106.8">C3</text>
<text x="158.2" y="104.2">470R</text>
<text x="181.1" y="104.2">780K</text>
<text x="70.7" y="109.3">100nF</text>
<text x="86.9" y="109.3">R37</text>
<text x="86.9" y="111.8">22K</text>
<text x="120" y="109.3">R33</text>
<text x="120" y="111.8">33K</text>
<text x="50.6" y="117.2">U3</text>
<text x="93.8" y="119.7">12VCAR = Zero</text>
<text x="126.9" y="119.7">AIN1-Comparador</text>
<text x="25.7" y="122">R15</text>
<text x="86.9" y="124.5">R36</text>
<text x="93.8" y="122.3">PCINT23</text>
<text x="93.8" y="124.8">(3,5 V)</text>
<text x="120" y="124.5">R40</text>
<text x="126.9" y="122.3">(1,1 V)</text>
<text x="25.7" y="127.1">10K</text>
<text x="86.9" y="127.1">10K</text>
<text x="120" y="127.1">10K</text>
<text x="28.4" y="167.8">R1</text>
<text x="38.6" y="162.7">R2</text>
<text x="38.6" y="165.2">0R</text>
<text x="50.6" y="162.9">LCD</text>
<text x="28.4" y="170.3">4K7</text>
<text x="38.6" y="175.4">Q1</text>
<text x="38.6" y="178">2N2222</text>
</g>
<g font-size="2.3" fill="#262626">
<text x="43.5" y="30.7">12V</text>
<text x="68.4" y="30.7">11V3</text>
<text x="142.2" y="30.7">10V6</text>
<text x="172.7" y="35.8">10V6</text>
<text x="239.3" y="30.7">VIN</text>
<text x="231.2" y="40.9">VIN</text>
<text x="180.3" y="51.1">GMOS</text>
<text x="111.1" y="56.2">VCAP</text>
<text x="15" y="63.8">GND</text>
<text x="32.8" y="61.3">VBAT-A1</text>
<text x="101.5" y="61.3">VCAP</text>
<text x="162.6" y="63.8">GND</text>
<text x="129.5" y="76.5">VSCAP-A2</text>
<text x="167.6" y="76.5">11V3</text>
<text x="22.6" y="79">12VCAR</text>
<text x="43" y="81.6">GND</text>
<text x="68.4" y="81.6">GND</text>
<text x="36.4" y="91.8">5V</text>
<text x="170.1" y="94.3">LIG-PB6</text>
<text x="25.2" y="96.9">GND</text>
<text x="83.7" y="101.9">11V3</text>
<text x="96.4" y="96.9">GND</text>
<text x="116.7" y="101.9">10V6</text>
<text x="121.9" y="96.9">GND</text>
<text x="18.6" y="114.6">5V</text>
<text x="53.2" y="114.6">GND</text>
<text x="88.7" y="117.2">VCAR-Z-PK7</text>
<text x="121.8" y="117.2">VCAP-Z-PE3</text>
<text x="154.9" y="114.6">GND</text>
<text x="177.8" y="114.6">GND</text>
<text x="188" y="114.6">GND</text>
<text x="65.9" y="122.3">GND</text>
<text x="32.8" y="127.4">RS-PC1</text>
<text x="32.8" y="129.9">RW-PC2</text>
<text x="32.8" y="132.5">E-PC0</text>
<text x="17.6" y="140.1">GND</text>
<text x="83.7" y="140.1">GND</text>
<text x="116.8" y="140.1">GND</text>
<text x="23.7" y="145.2">5V</text>
<text x="32.8" y="145.2">D4-PA4</text>
<text x="32.8" y="147.7">D5-PA5</text>
<text x="32.8" y="150.2">D6-PA6</text>
<text x="32.8" y="152.8">D7-PA7</text>
<text x="26.3" y="160.4">5V</text>
<text x="14.9" y="175.7">BL-PC3</text>
<text x="35.4" y="193.5">GND</text>
</g>
</svg>
